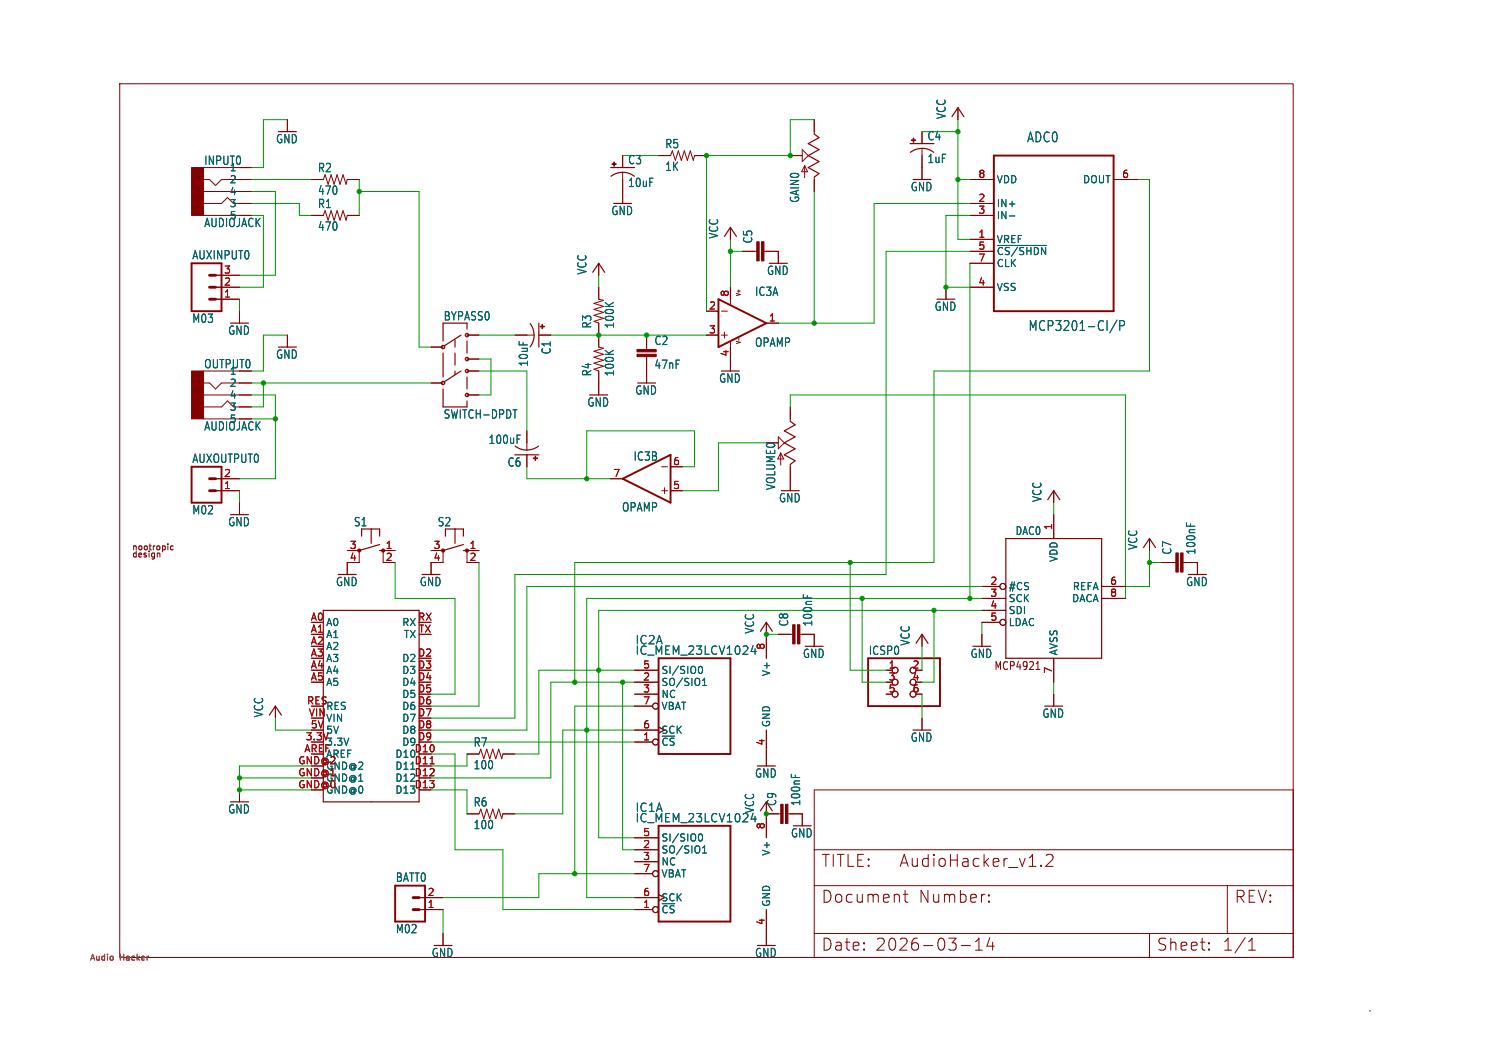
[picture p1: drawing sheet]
<svg xmlns="http://www.w3.org/2000/svg" width="297mm" height="210mm" viewBox="0 0 297 210" stroke-linecap="round" stroke-linejoin="round" font-family="sans-serif">
<g fill="none" stroke="#840000" stroke-width=".2">
<path d="M23.8 16.6h232.8v173.5h-232.8zM40.4 35.6h1.2l1.2 1.2 1.1-1.2h6M40.4 38h9.5M40.4 33.3h9.5M57 23.8v2.3M61.8 35.6h2.3l.4-.9 .6 1.9 .6-1.9 .6 1.9 .6-1.9 .6 1.9 .6-1.9 .6 1.9 .2-1h2.4M123.5 30.9v2.4M123.5 34.2v6.2M130.7 30.9h2.3l.4-1 .6 1.9 .6-1.9 .6 1.9 .6-1.9 .6 1.9 .6-1.9 .5 1.9 .3-.9h2.4M156.8 30.9h2.4M159.2 29.7l1.2 1.2-1.2 1.2zM159.6 32.9l.6 1.2h-1.2z"/>
<path d="M159.6 32.9v2.4M161.5 23.8v2.8M161.5 35.2v2.8M182.9 26.1v2.4M182.9 29.5v6.1M190.1 21.4v2.4M192.4 35.6h4.8M220.9 35.6h4.8M40.4 40.4h3.5l1.2-1.2 1.2 1.2h3.6M40.4 42.8h7.1M42.8 57h4.7M42.8 54.6h4.7"/>
<path d="M42.8 59.4h4.7M61.8 42.8h2.3l.4-1 .6 1.9 .6-1.9 .6 1.9 .6-1.9 .6 1.9 .6-1.9 .6 1.9 .2-.9h2.4M118.8 52.3v2.3M118.8 57v2.4l.9 .2-1.9 .6 1.9 .6-1.9 .6 1.9 .6-1.9 .6 1.9 .6-1.9 .6 1 .3v4.8l.9 .2-1.9 .6 1.9 .6-1.9 .6 1.9 .6-1.9 .6 1.9 .6-1.9 .6 1 .3v4.8M144.9 45.1v2.4M144.9 57v3.5M147.3 49.9h2.8M151.6 49.9h2.8v2.4M187.7 57v2.4M192.4 49.9h4.8M192.4 40.4h4.8M192.4 42.8h4.8"/>
<path d="M192.4 47.5h4.8M192.4 52.3h4.8M192.4 57h4.8M40.4 76h1.2l1.2 1.2 1.1-1.2h6M40.4 73.6h7.1M40.4 78.4h9.5M47.5 61.8v2.3M57 66.5v2.4M85.5 68.9h2.4M85.5 76h2.4M92.7 66.5h2.3M92.7 71.3h2.3"/>
<path d="M92.7 73.6h2.3M92.7 78.4h2.3M102.2 66.5h3.8M106.9 66.5h2.4M128.3 66.5v2.9M128.3 70.8v5.2M140.2 61.8h2.3M140.2 66.5h2.3M143.1 61.8h1.2M143.1 66.5h1.2M143.7 65.9v1.2M144.9 67.8v5.8"/>
<path d="M146.6 67v.5M152 64.1h2.4M40.4 80.8h3.5l1.2-1.2 1.2 1.2h3.6M40.4 83.1h7.1M42.8 95h4.7M42.8 97.4h4.7M47.5 99.8v2.4M104.5 85.5v3.8M104.5 90.3v2.4M121.2 95h2.3M131.3 97.4h1.1M131.3 92.7h1.1"/>
<path d="M131.8 96.8v1.2M133 97.4h2.4M133 92.7h2.4M154.4 86.7l1.2 1.2-1.2 1.2zM154.9 89.9l.6 1.2h-1.2zM154.9 89.9v2.4M156.8 80.8v2.8M156.8 92.2v5.2M209.1 97.4v2.4M31.7 109.9v.7M34.4 108.4h-.4l-.2 .2 .1 .5h.5M68.9 109.3h2.4v2.4h-2.4v2.3"/>
<path d="M78.4 109.3h-2.4v2.4h2.4M85.5 109.3h2.4v2.4h-2.4v2.3M95 109.3h-2.3v2.4h2.3M194.8 116.4h3.6M194.8 118.8h4.8M209.1 102.2v4.7M218.6 116.4h4.7M218.6 118.8h4.7M228.1 106.9v2.4M230.4 111.7h2.9M234.7 111.7h2.9v2.3M125.9 133h4.8"/>
<path d="M125.9 135.4h4.8M125.9 137.8h4.8M152 123.5v7.2M154.4 125.9h2.9M158.7 125.9h2.8v2.4M181.7 133h1.2M181.7 135.4h1.2M181.7 137.8h1.2M182.9 125.9v2.4M194.8 125.9v2.4M194.8 121.2h4.8M194.8 123.5h3.6"/>
<path d="M205.5 132.9h.8M205.8 131.6l.1-.3v1.6M209.1 130.7v4.7M209.1 137.8v2.4M47.5 156.8v2.4M54.6 140.2v2.3M92.7 149.7h2.3l.4-1 .6 1.9 .6-1.9 .6 1.9 .6-1.9 .6 1.9 .5-1.9 .6 1.9 .3-.9h2.4M125.9 140.2h3.6M125.9 144.9h4.8M125.9 147.3h3.6M152 144.9v7.1M152 159.2v7.1"/>
<path d="M161.5 156.8h95.1v33.3h-95.1zM182.9 142.5v2.4M83.1 178.2h4.8M92.7 161.5h2.3l.4-.9 .6 1.9 .6-1.9 .6 1.9 .6-1.9 .6 1.9 .5-1.9 .6 1.9 .3-1h2.4M125.9 178.2h4.8M125.9 168.7h4.8M125.9 166.3h4.8M125.9 171h4.8M125.9 173.4h3.6M152 161.5h2.9M156.3 161.5h2.9v2.4M161.5 168.7h95.1"/>
<path d="M161.5 175.8h95.1M179.2 177.5h.9M179.6 176.7v2.1l.1 .2 .4 .1M196.2 178.9l.1 .1-.1 .1M196.2 178.9l-.1 .1 .1 .1M196.2 177.6v.3M196.2 178.9v.2M196.2 177.6l.1 .1-.1 .2M196.2 177.6l-.1 .1 .1 .2M206.5 171.7l.2 .2-.2 .1M206.5 171.7l-.1 .2 .1 .1M206.5 171.7v.3"/>
<path d="M207.6 169.8l.3-.2h.6a.64 .64 0 0 1 .3 1l-1.3 1.4h1.4M243.5 175.8v9.5M83.1 180.5h4.8M87.9 185.3v2.4M125.9 180.5h3.6M152 180.5v7.2M161.5 185.3h95.1M190.7 187.7h1.8M193.5 188.6h1.4M193.5 186.9l.7-.7v2.4M196.4 186.1l-.6 1.7h1.5M196.9 187v1.6"/>
<path d="M228.1 185.3v4.8M239.9 188.4l.1 .1-.1 .1M239.9 187.1l.1 .1-.1 .2M247.7 188.6h1.4M247.7 186.9l.7-.7v2.4M271.7 200.7h.1"/>
<circle cx="199" cy="116.4" r=".59"/>
<circle cx="177.6" cy="133" r=".59"/>
<circle cx="177.6" cy="135.4" r=".59"/>
<circle cx="177.6" cy="137.8" r=".59"/>
<circle cx="181.1" cy="133" r=".59"/>
<circle cx="181.1" cy="135.4" r=".59"/>
<circle cx="181.1" cy="137.8" r=".59"/>
<circle cx="199" cy="123.5" r=".59"/>
<circle cx="130.1" cy="147.3" r=".59"/>
<circle cx="130.1" cy="140.2" r=".59"/>
<circle cx="130.1" cy="173.4" r=".59"/>
<circle cx="130.1" cy="180.5" r=".59"/>
</g>
<path d="M197.2 30.9h23.7v30.9h-23.7zM38 52.3h5.9v9.5h-5.9zM142.5 59.4l9.5 4.7-9.5 4.8zM38 92.7h5.9v7.1h-5.9zM123.5 95l9.5-4.7v9.5zM130.7 130.7h14.2v19h-14.2zM172.2 130.7h14.3v9.5h-14.3zM78.4 175.8h5.9v7.1h-5.9zM130.7 163.9h14.2v19h-14.2z" fill="none" stroke="#840000" stroke-width=".38"/>
<g fill="none" stroke="#840000" stroke-width=".24">
<path d="M121.2 33.3h4.7M123.5 34.2a3.8 3.8 0 0 1 2.4 .8M123.5 34.2a3.8 3.8 0 0 0-2.3 .8M161.5 26.6l1 .7-2.1 1.2 2.1 1.2-2.1 1.2 2.1 1.2-2.1 1.2 2.1 1.1-1 .8M180.5 28.5h4.8M180.6 30.2a3.8 3.8 0 0 1 4.7 0M188.9 23.2l1.2-1.8 1.1 1.8M117.6 54l1.2-1.7 1.2 1.7M143.7 46.9l1.2-1.8 1.2 1.8M87.9 70.1v4.7M87.9 77.2v3.6h4.8v-1.2M90.3 67.5v1.4"/>
<path d="M90.3 70.1v2.4M90.3 73.6v.8M91.5 73.6l-3.4 2.2M91.5 66.5l-3.4 2.2M92.7 65.3v-1.2h-4.8v3.6M92.7 67.7v2.4M92.7 74.8v2.4M105.2 64.2a3.8 3.8 0 0 1 0 4.6M106.9 64.1v4.8M102.2 90.3h4.7M102.2 88.5a3.8 3.8 0 0 0 4.6 0M156.8 83.6l.9 .7-2.1 1.2 2.1 1.2-2.1 1.2 2.1 1.2-2.1 1.2 2.1 1.2-.9 .7"/>
<path d="M207.9 99.2l1.2-1.8 1.1 1.8M71.7 106.4v-1.4h3.6v1.4M73.6 105v2.9M75.3 109.3h.7M75.3 108.1l-4 1.2M88.4 106.4v-1.4h3.5v1.4M90.3 105v2.9M91.9 108.1l-4 1.2M91.9 109.3h.8M199.6 106.9h19v23.8h-19zM226.9 108.7l1.2-1.8 1.1 1.8M64.1 121.2h19v38h-19z"/>
<path d="M150.9 125.3l1.1-1.8 1.2 1.8M181.7 127.7l1.2-1.8 1.2 1.8M53.5 141.9l1.1-1.7 1.2 1.7M150.9 161l1.1-1.8 1.2 1.8"/>
<circle cx="87.9" cy="68.9" r=".34"/>
<circle cx="87.9" cy="76" r=".34"/>
<circle cx="92.7" cy="66.5" r=".34"/>
<circle cx="92.7" cy="71.3" r=".34"/>
<circle cx="92.7" cy="73.6" r=".34"/>
<circle cx="92.7" cy="78.4" r=".34"/>
</g>
<g fill="#840000" stroke="#840000" stroke-width=".2">
<path d="M107.5 64.4h.1v.8h-.1z"/>
<path d="M107.2 64.8h.8v.1h-.8z"/>
<path d="M105.8 90.9h.8v.1h-.8z"/>
<path d="M106.2 90.5h.1v.9h-.1z"/>
<path d="M126.4 69.4h3.8v.4h-3.8z"/>
<path d="M126.4 70.3h3.8v.5h-3.8z"/>
<path d="M121.4 32.5h.9v.1h-.9z"/>
<path d="M121.8 32.2h.1v.8h-.1z"/>
<path d="M150.1 48h.5v3.8h-.5z"/>
<path d="M151.1 48h.5v3.8h-.5z"/>
<path d="M180.8 27.8h.8v.1h-.8z"/>
<path d="M181.2 27.4h.1v.8h-.1z"/>
<path d="M157.3 124h.4v3.8h-.4z"/>
<path d="M158.2 124h.5v3.8h-.5z"/>
<path d="M233.3 109.8h.5v3.8h-.5z"/>
<path d="M234.2 109.8h.5v3.8h-.5z"/>
<path d="M38 33.3h2.4v9.5h-2.4z"/>
<path d="M154.9 159.6h.5v3.8h-.5z"/>
<path d="M155.8 159.6h.5v3.8h-.5z"/>
<path d="M38 73.6h2.4v9.5h-2.4z"/>
<circle cx="87.9" cy="109.3" r=".31"/>
<circle cx="92.7" cy="109.3" r=".31"/>
<circle cx="71.3" cy="109.3" r=".31"/>
<circle cx="76" cy="109.3" r=".31"/>
</g>
<g fill="none" stroke="#006464" stroke-width=".2">
<path d="M197.9 48.7h9.8M200.3 42.9h1M221.6 63.5l-1.4 2.5M222.2 64.7h.6l.2-.2 .1-.5-.2-.3-.7-.1v2M101.8 81.3h.8M102.6 86.4h.7M159.4 118v.7M235.4 103.8v.7M138.7 132.4l.2-.1a.76 .76 0 0 1 .5 .7 .76 .76 0 0 1-.5 .7l-.2-.1M139.4 136.1h.8M139.4 135l.4-.4v1.5M149.4 128.1l-.4 1.2h1"/>
<path d="M149.8 128.8v1.1M157 153.7v.6M138.7 165.7l.2-.2a.76 .76 0 0 1 .5 .7 .76 .76 0 0 1-.5 .7l-.2-.1M139.4 168.3l.4-.4v1.4M139.4 169.3h.8M149.4 161.4l-.4 1.2h1M149.8 162v1.1"/>
</g>
<path d="M29.4 189.8h.1" fill="none" stroke="#840084" stroke-width=".2"/>
<path d="M41.6 54.6h1.2M41.6 57h1.2M41.6 59.4h1.2M41.6 95h1.2M41.6 97.4h1.2M82 178.2h1.1M82 180.5h1.1" fill="none" stroke="#840000" stroke-width=".57"/>
<g fill="none" stroke="#009600" stroke-width=".2">
<path d="M49.9 35.6h11.9M49.9 38h4.7v16.6h-7.1M57 23.8h-4.7v9.5h-2.4M71.3 38h11.8v30.9h2.4M71.3 35.6v7.2M123.5 30.9h7.2M161.5 23.8h-4.7v7.1h-16.6v30.9M161.5 38v26.1M182.9 26.1h7.2M190.1 23.8v23.7h2.3M190.1 35.6h2.3M225.7 35.6h2.4v38h-42.8v38.1h-71.3v23.7"/>
<path d="M47.5 59.4v2.4M49.9 40.4h9.5v2.4h2.4M52.3 42.8v14.2h-4.8M118.8 54.6v2.4M144.9 49.9h2.4M144.9 47.5v9.5M192.4 49.9h-16.6v64.1h-73.6v28.5h-16.7M192.4 42.8h-4.7v14.2h4.7M192.4 40.4h-19v23.7h-19M192.4 52.3v66.5M49.9 78.4h4.7v16.6h-7.1M49.9 76h35.6"/>
<path d="M52.3 76v4.8h-2.4M57 66.5h-4.7v7.1h-2.4M95 66.5h7.2M95 71.3h2.4v7.1h-2.4M95 73.6h9.5v11.9M109.3 66.5h30.9M47.5 97.4v2.4M49.9 83.1h4.7M104.5 92.7v2.3h16.7M135.4 92.7h2.4v-7.2h-21.4v9.5M152 87.9h-9.5v9.5h-7.1M156.8 80.8v-2.4h66.5v40.4"/>
<path d="M209.1 99.8v2.4M78.4 111.7v7.1h11.9v19h-4.8M95 111.7v28.5h-9.5M168.7 111.7v21.3h7.1M171 118.8v16.6h4.8M194.8 118.8h-78.4v59.4h9.5M194.8 116.4h-90.3v28.5h-19M228.1 109.3v7.1h-4.8M228.1 111.7h2.3M123.5 135.4v33.3h2.4M125.9 133h-19v16.7h-4.7M125.9 135.4h-16.6v19h-23.8"/>
<path d="M152 125.9h2.4M182.9 128.3v4.7M182.9 137.8v4.7M185.3 121.2v14.2h-2.4M194.8 121.2h-76v45.1h7.1M194.8 123.5v2.4M209.1 135.4v2.4M47.5 154.4h14.3M54.6 142.5v2.4h7.2M61.8 152h-14.3v4.8h14.3M85.5 149.7h4.8v19h9.5v11.8h26.1M85.5 147.3h40.4"/>
<path d="M85.5 156.8h7.2v4.7M92.7 149.7v2.3h-7.2M125.9 140.2h-11.9v33.2M125.9 144.9h-14.2v16.6h-9.5M125.9 173.4h-19v4.8h-19M87.9 180.5v4.8"/>
</g>
<g fill="#009600" stroke="#009600" stroke-width=".2">
<circle cx="52.3" cy="76" r=".43"/>
<circle cx="71.3" cy="38" r=".43"/>
<circle cx="54.6" cy="83.1" r=".43"/>
<circle cx="118.8" cy="66.5" r=".43"/>
<circle cx="156.8" cy="30.9" r=".43"/>
<circle cx="144.9" cy="49.9" r=".43"/>
<circle cx="140.2" cy="30.9" r=".43"/>
<circle cx="128.3" cy="66.5" r=".43"/>
<circle cx="116.4" cy="95" r=".43"/>
<circle cx="168.7" cy="111.7" r=".43"/>
<circle cx="114" cy="135.4" r=".43"/>
<circle cx="118.8" cy="133" r=".43"/>
<circle cx="123.5" cy="135.4" r=".43"/>
<circle cx="171" cy="118.8" r=".43"/>
<circle cx="152" cy="125.9" r=".43"/>
<circle cx="47.5" cy="154.4" r=".43"/>
<circle cx="47.5" cy="156.8" r=".43"/>
<circle cx="190.1" cy="26.1" r=".43"/>
<circle cx="190.1" cy="35.6" r=".43"/>
<circle cx="185.3" cy="121.2" r=".43"/>
<circle cx="192.4" cy="118.8" r=".43"/>
<circle cx="228.1" cy="111.7" r=".43"/>
<circle cx="161.5" cy="64.1" r=".43"/>
<circle cx="187.7" cy="57" r=".43"/>
<circle cx="114" cy="173.4" r=".43"/>
<circle cx="116.4" cy="144.9" r=".43"/>
<circle cx="152" cy="161.5" r=".43"/>
</g>
<g font-size="3.3" fill="#840000">
<text x="163" y="172.3">TITLE:</text>
<text x="178.4" y="172.3">AudioHacker_v1.2</text>
<text x="163" y="179.4">Document</text>
<text x="182.1" y="179.4">Number:</text>
<text x="244.9" y="179.4">REV:</text>
<text x="163" y="188.9">Date:</text>
<text x="173.7" y="188.9">2026-03-14</text>
<text x="229.5" y="188.9">Sheet:</text>
<text x="242.5" y="188.9">1/1</text>
</g>
<g font-size="2.7" fill="#006464">
<text x="203.7" y="28.4">ADC0</text>
<text x="204" y="65.9">MCP3201-CI/P</text>
</g>
<g font-size="2.3" fill="#006464">
<text x="187.8" y="23.7" transform="rotate(-90 187.8 23.7)">VCC</text>
<text x="54.7" y="28.6">GND</text>
<text x="131.9" y="29.6">R5</text>
<text x="183.9" y="28">C4</text>
<text x="40.4" y="32.9">INPUT0</text>
<text x="63" y="34.4">R2</text>
<text x="124.5" y="32.8">C3</text>
<text x="131.9" y="34.1">1K</text>
<text x="183.9" y="32.6">1uF</text>
<text x="63" y="41.5">R1</text>
<text x="63" y="38.9">470</text>
<text x="124.5" y="37.3">10uF</text>
<text x="158.7" y="40.3" transform="rotate(-90 158.7 40.3)">GAIN0</text>
<text x="180.6" y="38.1">GND</text>
<text x="63" y="46">470</text>
<text x="121.2" y="42.9">GND</text>
<text x="142.7" y="47.5" transform="rotate(-90 142.7 47.5)">VCC</text>
<text x="38.1" y="51.7">AUXINPUT0</text>
<text x="149.4" y="48.4" transform="rotate(-90 149.4 48.4)">C5</text>
<text x="116.5" y="54.6" transform="rotate(-90 116.5 54.6)">VCC</text>
<text x="149.7" y="58.9">IC3A</text>
<text x="152.1" y="54.8">GND</text>
<text x="38.1" y="64.3">M03</text>
<text x="88" y="63.8">BYPASS0</text>
<text x="117.5" y="65.3" transform="rotate(-90 117.5 65.3)">R3</text>
<text x="122" y="65.3" transform="rotate(-90 122 65.3)">100K</text>
<text x="185.4" y="61.9">GND</text>
<text x="45.2" y="66.7">GND</text>
<text x="54.7" y="71.4">GND</text>
<text x="109.5" y="70.4" transform="rotate(-90 109.5 70.4)">C1</text>
<text x="129.8" y="68.7">C2</text>
<text x="149.7" y="69">OPAMP</text>
<text x="104.9" y="72.8" transform="rotate(-90 104.9 72.8)">10uF</text>
<text x="117.5" y="74.8" transform="rotate(-90 117.5 74.8)">R4</text>
<text x="122" y="74.8" transform="rotate(-90 122 74.8)">100K</text>
<text x="129.8" y="73.4">47nF</text>
<text x="142.6" y="76.2">GND</text>
<text x="88" y="83.3">SWITCH-DPDT</text>
<text x="116.5" y="80.9">GND</text>
<text x="126" y="78.5">GND</text>
<text x="96.9" y="88.3">100uF</text>
<text x="38.1" y="92.1">AUXOUTPUT0</text>
<text x="100.6" y="92.8">C6</text>
<text x="125.6" y="91.6">IC3B</text>
<text x="123.3" y="101.7">OPAMP</text>
<text x="154.5" y="99.9">GND</text>
<text x="206.8" y="99.7" transform="rotate(-90 206.8 99.7)">VCC</text>
<text x="38.1" y="102.3">M02</text>
<text x="45.2" y="104.7">GND</text>
<text x="70.1" y="104.7">S1</text>
<text x="86.8" y="104.7">S2</text>
<text x="225.8" y="109.2" transform="rotate(-90 225.8 109.2)">VCC</text>
<text x="232.6" y="110.2" transform="rotate(-90 232.6 110.2)">C7</text>
<text x="237.3" y="110.2" transform="rotate(-90 237.3 110.2)">100nF</text>
<text x="66.6" y="116.5">GND</text>
<text x="83.2" y="116.5">GND</text>
<text x="235.2" y="116.5">GND</text>
<text x="149.8" y="125.9" transform="rotate(-90 149.8 125.9)">VCC</text>
<text x="156.6" y="124.4" transform="rotate(-90 156.6 124.4)">C8</text>
<text x="161.3" y="124.4" transform="rotate(-90 161.3 124.4)">100nF</text>
<text x="126" y="130.2">IC_MEM_23LCV1024</text>
<text x="126" y="128.1">IC2A</text>
<text x="159.2" y="130.8">GND</text>
<text x="172.3" y="130.2">ICSP0</text>
<text x="180.7" y="128.2" transform="rotate(-90 180.7 128.2)">VCC</text>
<text x="192.5" y="130.8">GND</text>
<text x="52.4" y="142.5" transform="rotate(-90 52.4 142.5)">VCC</text>
<text x="206.7" y="142.7">GND</text>
<text x="93.9" y="148.4">R7</text>
<text x="180.6" y="147.4">GND</text>
<text x="93.9" y="152.9">100</text>
<text x="149.7" y="154.6">GND</text>
<text x="45.2" y="161.7">GND</text>
<text x="93.9" y="160.3">R6</text>
<text x="126" y="161.3">IC1A</text>
<text x="149.8" y="161.5" transform="rotate(-90 149.8 161.5)">VCC</text>
<text x="154.2" y="160.1" transform="rotate(-90 154.2 160.1)">C9</text>
<text x="158.9" y="160.1" transform="rotate(-90 158.9 160.1)">100nF</text>
<text x="93.9" y="164.8">100</text>
<text x="126" y="163.4">IC_MEM_23LCV1024</text>
<text x="156.8" y="166.4">GND</text>
<text x="78.4" y="175.2">BATT0</text>
<text x="78.4" y="185.4">M02</text>
<text x="85.6" y="190.2">GND</text>
<text x="149.7" y="190.2">GND</text>
</g>
<g font-size="2.3" fill="#840000">
<text x="40.4" y="45.3">AUDIOJACK</text>
<text x="40.4" y="73.3">OUTPUT0</text>
<text x="40.4" y="85.7">AUDIOJACK</text>
<text x="154" y="97.4" transform="rotate(-90 154 97.4)">VOLUME0</text>
</g>
<text font-size="2.2" fill="#006464" x="201.4" y="106.4">DAC0</text>
<text font-size="2.2" fill="#840000" x="197.2" y="133.2">MCP4921</text>
<g font-size="2" fill="#006464">
<text x="45.5" y="34.2">1</text>
<text x="45.5" y="36.6">2</text>
<text x="45.5" y="38.9">4</text>
<text x="45.5" y="41.3">3</text>
<text x="197.7" y="36.6">VDD</text>
<text x="197.7" y="41.3">IN+</text>
<text x="214.8" y="36.6">DOUT</text>
<text x="45.5" y="43.7">5</text>
<text x="197.7" y="43.7">IN-</text>
<text x="197.7" y="48.4">VREF</text>
<text x="197.7" y="50.8">~{CS/SHDN}</text>
<text x="197.7" y="53.2">CLK</text>
<text x="197.7" y="57.9">VSS</text>
<text x="45.5" y="74.6">1</text>
<text x="45.5" y="76.9">2</text>
<text x="45.5" y="79.3">4</text>
<text x="45.5" y="81.7">3</text>
<text x="45.5" y="84.1">5</text>
<text x="210" y="111.6" transform="rotate(-90 210 111.6)">VDD</text>
<text x="200" y="117.3">#CS</text>
<text x="200" y="119.7">SCK</text>
<text x="212.6" y="119.7">DACA</text>
<text x="212.8" y="117.3">REFA</text>
<text x="64.6" y="124.5">A0</text>
<text x="79.7" y="124.5">RX</text>
<text x="200" y="122.1">SDI</text>
<text x="200" y="124.5">LDAC</text>
<text x="64.6" y="129.2">A2</text>
<text x="79.7" y="131.6">D2</text>
<text x="80.1" y="126.8">TX</text>
<text x="210" y="130.2" transform="rotate(-90 210 130.2)">AVSS</text>
<text x="64.6" y="134">A4</text>
<text x="64.6" y="136.3">A5</text>
<text x="79.7" y="134">D3</text>
<text x="79.7" y="136.3">D4</text>
<text x="131.1" y="134">SI/SIO0</text>
<text x="131.1" y="136.3">SO/SIO1</text>
<text x="153" y="134.3" transform="rotate(-90 153 134.3)">V+</text>
<text x="64.6" y="143.5">VIN</text>
<text x="79.7" y="138.7">D5</text>
<text x="79.7" y="141.1">D6</text>
<text x="79.7" y="143.5">D7</text>
<text x="131.1" y="138.7">NC</text>
<text x="131.1" y="141.1">VBAT</text>
<text x="64.6" y="145.8">5V</text>
<text x="79.7" y="145.8">D8</text>
<text x="79.7" y="148.2">D9</text>
<text x="131.1" y="145.8">SCK</text>
<text x="131.1" y="148.2">~{CS}</text>
<text x="153" y="144.4" transform="rotate(-90 153 144.4)">GND</text>
<text x="64.6" y="153">GND@2</text>
<text x="78.4" y="150.6">D10</text>
<text x="78.4" y="153">D11</text>
<text x="78.4" y="155.3">D12</text>
<text x="64.6" y="157.7">GND@0</text>
<text x="78.4" y="157.7">D13</text>
<text x="131.1" y="167.2">SI/SIO0</text>
<text x="131.1" y="169.6">SO/SIO1</text>
<text x="131.1" y="172">NC</text>
<text x="153" y="169.9" transform="rotate(-90 153 169.9)">V+</text>
<text x="131.1" y="174.3">VBAT</text>
<text x="131.1" y="179.1">SCK</text>
<text x="131.1" y="181.5">~{CS}</text>
<text x="153" y="180.1" transform="rotate(-90 153 180.1)">GND</text>
</g>
<g font-size="2" fill="#a90000">
<text x="194.1" y="35.4">8</text>
<text x="222.6" y="35.4">6</text>
<text x="194.1" y="40.1">2</text>
<text x="194.1" y="42.5">3</text>
<text x="194.1" y="47.3">1</text>
<text x="194.1" y="49.7">5</text>
<text x="194.1" y="52">7</text>
<text x="44.4" y="54.4">3</text>
<text x="44.4" y="56.8">2</text>
<text x="44.4" y="59.2">1</text>
<text x="144.7" y="59" transform="rotate(-90 144.7 59)">8</text>
<text x="194.1" y="56.8">4</text>
<text x="140.6" y="61.5">2</text>
<text x="152.5" y="63.9">1</text>
<text x="140.6" y="66.3">3</text>
<text x="144.7" y="70.8" transform="rotate(-90 144.7 70.8)">4</text>
<text x="44.4" y="94.8">2</text>
<text x="121.6" y="94.8">7</text>
<text x="133.5" y="92.4">6</text>
<text x="44.4" y="97.2">1</text>
<text x="133.5" y="97.2">5</text>
<text x="208.8" y="105.3" transform="rotate(-90 208.8 105.3)">1</text>
<text x="69.3" y="109">3</text>
<text x="69.3" y="111.4">4</text>
<text x="76.5" y="109">1</text>
<text x="76.5" y="111.4">2</text>
<text x="86" y="109">3</text>
<text x="86" y="111.4">4</text>
<text x="93.1" y="109">1</text>
<text x="93.1" y="111.4">2</text>
<text x="196.4" y="116.2">2</text>
<text x="196.4" y="118.5">3</text>
<text x="220.2" y="116.2">6</text>
<text x="220.2" y="118.5">8</text>
<text x="61.6" y="123.3">A0</text>
<text x="61.6" y="125.7">A1</text>
<text x="82.9" y="123.3">RX</text>
<text x="83" y="125.7">TX</text>
<text x="196.4" y="120.9">4</text>
<text x="196.4" y="123.3">5</text>
<text x="61.6" y="128">A2</text>
<text x="61.6" y="130.4">A3</text>
<text x="64.6" y="126.8">A1</text>
<text x="64.6" y="131.6">A3</text>
<text x="82.9" y="130.4">D2</text>
<text x="151.8" y="129" transform="rotate(-90 151.8 129)">8</text>
<text x="61.6" y="132.8">A4</text>
<text x="61.6" y="135.2">A5</text>
<text x="82.9" y="132.8">D3</text>
<text x="82.9" y="135.2">D4</text>
<text x="82.9" y="137.5">D5</text>
<text x="127.5" y="132.8">5</text>
<text x="127.5" y="135.2">2</text>
<text x="127.5" y="137.5">3</text>
<text x="176.2" y="132.8">1</text>
<text x="176.2" y="135.2">3</text>
<text x="176.2" y="137.5">5</text>
<text x="181" y="132.8">2</text>
<text x="181" y="135.2">4</text>
<text x="181" y="137.5">6</text>
<text x="208.8" y="133.8" transform="rotate(-90 208.8 133.8)">7</text>
<text x="60.8" y="139.9">RES</text>
<text x="61.2" y="142.3">VIN</text>
<text x="64.6" y="141.1">RES</text>
<text x="82.9" y="139.9">D6</text>
<text x="82.9" y="142.3">D7</text>
<text x="127.5" y="139.9">7</text>
<text x="60.3" y="149.4">AREF</text>
<text x="60.6" y="147.1">3.3V</text>
<text x="61.6" y="144.7">5V</text>
<text x="64.6" y="148.2">3.3V</text>
<text x="82.2" y="149.4">D10</text>
<text x="82.9" y="144.7">D8</text>
<text x="82.9" y="147.1">D9</text>
<text x="127.5" y="144.7">6</text>
<text x="127.5" y="147.1">1</text>
<text x="151.8" y="148" transform="rotate(-90 151.8 148)">4</text>
<text x="59.1" y="151.8">GND@2</text>
<text x="59.1" y="154.2">GND@1</text>
<text x="64.6" y="150.6">AREF</text>
<text x="64.6" y="155.3">GND@1</text>
<text x="82.2" y="151.8">D11</text>
<text x="82.2" y="154.2">D12</text>
<text x="59.1" y="156.6">GND@0</text>
<text x="82.2" y="156.6">D13</text>
<text x="127.5" y="166.1">5</text>
<text x="151.8" y="164.7" transform="rotate(-90 151.8 164.7)">8</text>
<text x="127.5" y="168.4">2</text>
<text x="127.5" y="170.8">3</text>
<text x="127.5" y="173.2">7</text>
<text x="84.8" y="177.9">2</text>
<text x="127.5" y="177.9">6</text>
<text x="84.8" y="180.3">1</text>
<text x="127.5" y="180.3">1</text>
<text x="151.8" y="183.7" transform="rotate(-90 151.8 183.7)">4</text>
</g>
<g font-size="1.7" fill="#840000">
<text x="26.1" y="109.4">nootropic</text>
<text x="26.1" y="110.8">design</text>
</g>
<g font-size="1.7" fill="#840084">
<text x="17.8" y="190.9">Audio</text>
<text x="23.7" y="190.9">Hacker</text>
</g>
<g font-size="1.1" fill="#840000">
<text x="147.1" y="58.9" transform="rotate(-90 147.1 58.9)">V+</text>
<text x="147.1" y="68.4" transform="rotate(-90 147.1 68.4)">V-</text>
</g>
</svg>
